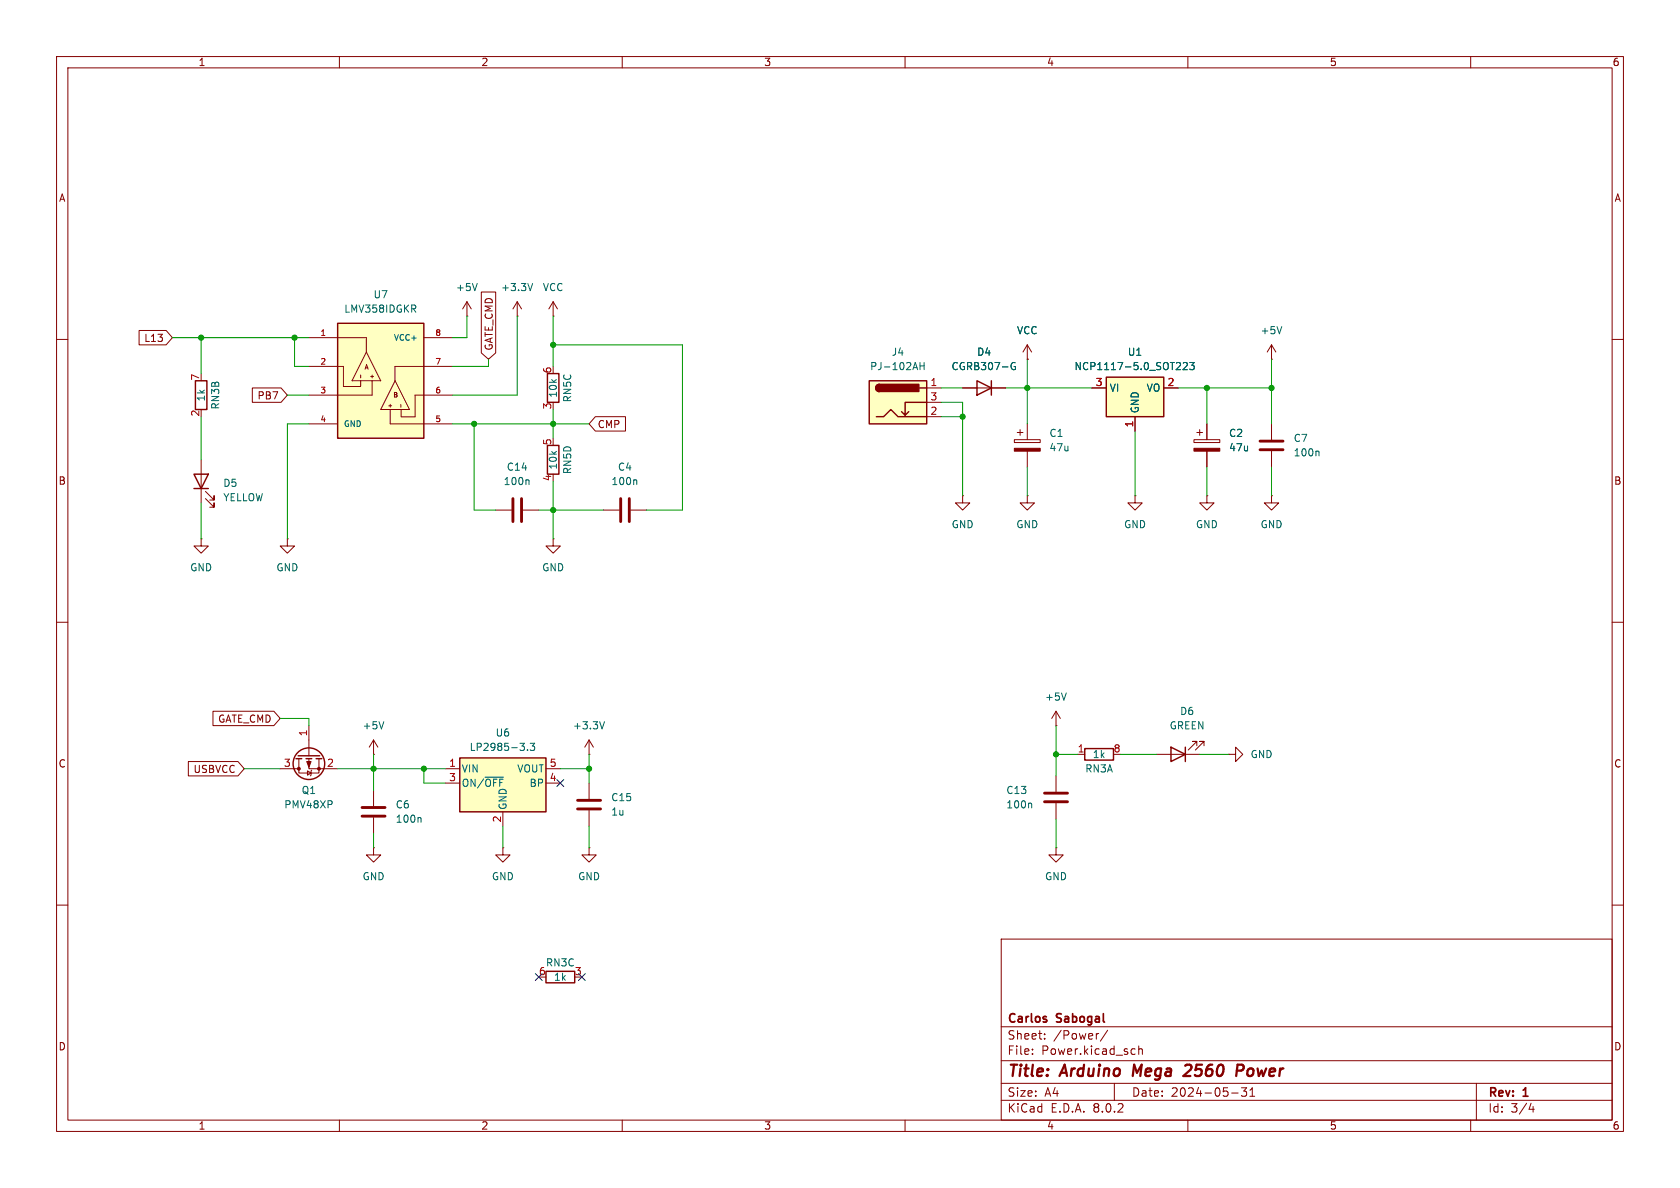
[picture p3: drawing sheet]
<svg xmlns="http://www.w3.org/2000/svg" width="297mm" height="210mm" viewBox="0 0 297 210" stroke-linecap="round" stroke-linejoin="round" font-family="sans-serif">
<g fill="none" stroke="#840000" stroke-width=".18">
<path d="M10 10h277v190h-277zM12 12h273v186h-273zM60 10v2M110 10v2M160 10v2M210 10v2M260 10v2M10 60h2M285 60h2M170.2 68.6h7.6M179.3 77.7h4.6v.5h-4.6zM179.8 76.5h1"/>
<path d="M180.3 75.9v1.1M181.6 74.9v2.8M181.6 79.8v2.8M211.1 77.7h4.5v.5h-4.5zM211.6 76.5h1M212.1 75.9v1.1M213.4 74.9v2.8M213.4 79.8v2.8M224.8 63.5h.1M224.8 61l-.8 1.2M224.8 61v2.5M224.8 74.9v2.8"/>
<path d="M224.8 79.8v2.8M224.8 61l.8 1.2M97.8 95.3v1.2h-1.3l1.3 1.3 1.3-1.3h-1.3M97.8 95.3h.1M170.2 87.6v1.3h1.2l-1.2 1.3-1.3-1.3h1.3M170.2 87.6h.1M181.6 87.6v1.3h1.3l-1.3 1.3-1.3-1.3h1.3M181.6 87.6h.1M10 110h2M285 110h2M49.5 135.9h3.3M52.8 134.1v2.6h3.6v-2.6"/>
<path d="M54.4 136.3l.6 .4-.6 .3zM54.6 134.1v1.8h5.1M54.6 128.3v5.3M55.1 136.1l-.1 .2v.7l-.1 .2M66 133.4h.1M66 130.8v2.6M66 139.7v2.8M66 130.8l-.7 1.3M66 130.8l.8 1.3M186.7 128.3h.1M186.7 125.7l-.8 1.3M186.7 125.7v2.6"/>
<path d="M186.7 137.2v2.8M186.7 125.7l.8 1.3M190.5 133.4h1.3M204.5 133.4h7.6M211.6 131.8v-.7h-.8h.8l-1.5 1.5M212.9 131.8v-.7h-.8h.8l-1.6 1.5M217.2 133.4h1.2v-1.3l1.3 1.3-1.3 1.2v-1.2M217.2 133.4h.1M10 160h2M66 144.5v2.8M186.7 149.9v1.2h1.3l-1.3 1.3-1.3-1.3h1.3M186.7 149.9h.1"/>
<path d="M186.7 142v2.8M285 160h2M177 166h108v32h-108zM60 198v2M110 198v2M160 198v2M177 194.5h108M177 191.5h108M177 187.5h108M177 181.5h108M182.5 186.3v.1M182.5 185.5v.1"/>
<path d="M184.7 183.6v.1M184.7 182.8v.1M194.2 182.7l-.2 .1M195.8 182.1l-1.3 2M197 191.5v3M200.2 185.4l.5 .1M200.7 186.3l-.5 .1M201.3 185.5l.2-.1 .4 .1 .1 .9M201.3 184.9v1.5M210 198v2M217.7 193.2h1.2M219.5 192.3h.9l-.5 .6 .4 .1v.7l-.2 .1h-.4l-.2-.1"/>
<path d="M221 193.8h.8M221 192.7l.4-.4v1.5M260 198v2M261 191.5v6.5M270.7 195l-.4 1.1h.9M271 195.6v1"/>
</g>
<path d="M200.5 188.2l-.2 2M210.3 188.2h-.5l-.3 .2M210.5 189.1l-1.3 1.1h1.2M218.7 189.3h.7a.55 .55 0 0 0 .5-.5 .55 .55 0 0 0-.3-.6h-.8l-.3 2" fill="none" stroke="#840000" stroke-width=".4"/>
<path d="M222.8 79.5h4M222.8 78h4M64 144.3h4.1M64 142.7h4.1M184.7 140.2h4M184.7 141.7h4" fill="none" stroke="#840000" stroke-width=".51"/>
<path d="M226.6 57.7l-.4 1.3M179.5 64.1a.59 .59 0 0 0-.8 .6 .59 .59 0 0 0 .8 .6v-.5h-.2M233 79.7l.2 .2v.7M67.9 127.6l-.5 1.2M188.5 122.5l-.4 1.3M74.3 144.5l.1 .2v.7M182.2 142l.2 .2v.6" fill="none" stroke="#006464" stroke-width=".18"/>
<g fill="#840000" stroke="#840000" stroke-width=".18">
<path d="M211.1 79.2h4.5v.6h-4.5z"/>
<path d="M179.3 79.2h4.6v.6h-4.6z"/>
<path d="M54.2 134.6h.8l-.4 1z"/>
<circle cx="56.4" cy="135.9" r=".25"/>
<circle cx="52.8" cy="135.9" r=".25"/>
</g>
<g fill="none" stroke="#840000" stroke-width=".25">
<path d="M96.8 78.7h2v5.1h-2zM96.8 66h2v5.1h-2zM172.7 67.3l2.6 1.3-2.6 1.3zM175.3 67.3v2.6M52.3 134.1h1M52.7 133.6h3.8M54.1 134.1h1M55.9 134.1h1M191.8 132.3h5v2.1h-5zM207 132.1l2.5 1.3-2.5 1.2zM209.5 132.1v2.5"/>
<circle cx="54.6" cy="135" r="2.79"/>
</g>
<path d="M81.3 134h15.2v9.5h-15.2z" fill="#ffffc2"/>
<path d="M81.3 134h15.2v9.5h-15.2z" fill="none" stroke="#840000" stroke-width=".25"/>
<path d="M181.6 63.5h.1M181.6 61l-.8 1.2M181.6 61v2.5M181.6 61l.8 1.2M78.7 135.9h2.6M78.7 138.4h2.6M96.5 135.9h2.6M96.5 138.4h2.6M88.9 143.5v2.6" fill="none" stroke="#840000" stroke-width=".18"/>
<path d="M85.8 137.4h3.2M91.9 131.4h.8l-.4 .5M92.6 131.9l.1 .2-.1 .5M93.3 132.5v.2M93.7 131.4h.8l-.4 .5 .4 .1v.5l-.2 .2-.6-.2" fill="none" stroke="#006464" stroke-width=".18"/>
<path d="M195.6 66.7h10.1v7h-10.1z" fill="#ffffc2"/>
<path d="M195.6 66.7h10.1v7h-10.1zM96.5 171.7h5.1v2h-5.1z" fill="none" stroke="#840000" stroke-width=".25"/>
<g fill="none" stroke="#840000" stroke-width=".18">
<path d="M193 68.6h2.6M200.7 73.7v2.5M205.7 68.6h2.6M35.6 95.3v1.2h1.2l-1.2 1.3-1.3-1.3h1.3M35.6 95.3h.1M50.8 95.3v1.2h1.3l-1.3 1.3-1.3-1.3h1.3M50.8 95.3h.1M200.7 87.6v1.3h1.2l-1.2 1.3-1.3-1.3h1.3M200.7 87.6h.1M213.4 87.6v1.3h1.2l-1.2 1.3-1.3-1.3h1.3M213.4 87.6h.1M224.8 87.6v1.3h1.3l-1.3 1.3-1.3-1.3h1.3"/>
<path d="M224.8 87.6h.1M66 149.9v1.2h1.3l-1.3 1.3-1.2-1.3h1.2M66 149.9h.1M88.9 149.9v1.2h1.3l-1.3 1.3-1.3-1.3h1.3M88.9 149.9h.1M104.1 149.9v1.2h1.3l-1.3 1.3-1.2-1.3h1.2M104.1 149.9h.1"/>
</g>
<path d="M207.9 65.3h.8M208.6 64.2v.4M209.2 64.2l.5-.1 .2 .3-.8 .9h.8M210.3 64.1h.8l-.4 .5 .4 .1v.5l-.2 .1-.6-.1" fill="none" stroke="#006464" stroke-width=".18"/>
<path d="M59.7 57.2h15.2v20.3h-15.2z" fill="#ffffc2"/>
<path d="M59.7 57.2h15.2v20.3h-15.2zM34.5 67.3h2.1v5.1h-2.1zM34.3 83.8h2.5l-1.2 2.6zM34.3 86.4h2.5" fill="none" stroke="#840000" stroke-width=".25"/>
<g fill="none" stroke="#840000" stroke-width=".18">
<path d="M54.6 59.7h10.2v2.5M74.9 59.7h5.1M82.5 55.9h.1M82.5 53.3l-.7 1.3M82.5 53.3v2.6M82.5 53.3l.8 1.3M91.4 55.9h.1M91.4 53.3l-.7 1.3M91.4 53.3v2.6M91.4 53.3l.8 1.3M97.8 55.9h.1M97.8 53.3l.8 1.3"/>
<path d="M97.8 53.3v2.6M97.8 53.3l-.8 1.3M54.6 64.8h6.1v3.5h3.1v-1M54.6 74.9h5.1M63.8 66.3v.5M64.8 62.2l2.5 5.1h-5.1zM65.5 66.5h.5M65.8 67.3v2.6h-11.2M65.8 66.3v.5M68.7 71.7h.5M69 72.4v2.5h11M69 71.5v.5"/>
<path d="M69.8 67.3l2.6 5.1h-5.1zM70.9 71.5v.5M80 64.8h-10.2v2.6M80 69.9h-6.6v3.8h-2.5v-1.3M35.6 81.3v7.6M36.3 88.1l1.5 1.6v-.8v.8h-.7M36.3 86.9l1.5 1.5v-.8v.8h-.7M87.6 90.2h2.8M92.5 90.2h2.7M104.1 133.4h.1M104.1 130.8l-.7 1.3M104.1 130.8v2.6"/>
<path d="M104.1 130.8l.8 1.3"/>
</g>
<path d="M73.1 54.6l.4 .6M73.4 54v.5M84.4 50.1l-.5 1.3M94.2 50.1l-.5 1.3M93.3 84.8l.2 .2v.7M106.9 127.6l-.5 1.2" fill="none" stroke="#006464" stroke-width=".18"/>
<path d="M90.7 88.1v4.1M92.2 88.1v4.1" fill="none" stroke="#840000" stroke-width=".51"/>
<path d="M153.7 67.3h10.1v7.6h-10.1z" fill="#ffffc2"/>
<path d="M153.7 67.3h10.1v7.6h-10.1zM154.9 73.7h1.3l1.3-1.3 1.2 1.3h5.1M155.4 67.9a.64 .64 0 0 0-.6 .7 .64 .64 0 0 0 .6 .6M160.7 72.8l-.7 .6M162.6 68.6h1.2M163.8 71.1h-3.8v2.3l-.6-.6" fill="none" stroke="#840000" stroke-width=".25"/>
<g fill="#840000" stroke="#840000" stroke-width=".25">
<path d="M155 68.1l.4-.2v1.3a.63 .63 0 0 1-.5-.4 .63 .63 0 0 1 .1-.7z"/>
<path d="M155.4 67.9h7v1.3h-7z"/>
</g>
<g fill="none" stroke="#840000" stroke-width=".18">
<path d="M24.6 58.4h4.8l1.1 1.3-1.1 1.3h-4.8zM85.1 51.6h2.5v10.8l-1.2 1.1-1.3-1.1zM44.6 68.6h5.1l1.1 1.3-1.1 1.2h-5.1zM105.3 73.7h5.3v2.5h-5.3l-1.2-1.3zM163.8 68.6h2.6M163.8 73.7h2.6M163.8 71.1h2.6M170.2 68.6h2.5M175.3 68.6h2.5M181.6 63.5h.1M193 68.6h2.6M200.7 73.7v2.5"/>
<path d="M205.7 68.6h2.6M213.4 74.9v2.8M213.4 79.8v2.8M106.7 90.2h2.8M111.5 90.2h2.8M33.3 134.6h8.8l1.1 1.3-1.1 1.3h-8.8zM37.7 125.7h10.7l1.1 1.3-1.1 1.3h-10.7zM104.1 138.4v2.8M104.1 143.3v2.8"/>
</g>
<path d="M162.7 64.1v1.2M162.7 64.7h.7M163.4 64.1v1.2M179.5 64.1a.59 .59 0 0 0-.8 .6 .59 .59 0 0 0 .8 .6v-.5h-.2M207.9 65.3h.8M208.6 64.2v.4M209.2 64.2l.5-.1 .2 .3-.8 .9h.8M210.3 64.1h.8l-.4 .5 .4 .1v.5l-.2 .1-.6-.1M112.4 84.8l.2 .2v.7" fill="none" stroke="#006464" stroke-width=".18"/>
<path d="M109.7 88.1v4.1M111.3 88.1v4.1M102.1 141.5h4.1M102.1 143h4.1" fill="none" stroke="#840000" stroke-width=".51"/>
<g fill="none" stroke="#009600" stroke-width=".18">
<path d="M30.5 59.7h24.1M35.6 59.7v6.3M52.1 59.7v5.1h2.5M82.5 55.9v3.8h-2.5M91.4 55.9v14h-11.4M97.8 55.9v8.9M35.6 73.7v7.6M50.8 69.9h3.8M54.6 74.9h-3.8v20.4M80 74.9h24.1M83.8 74.9v15.3h3.8M86.4 63.5v1.3h-6.4"/>
<path d="M97.8 61h22.8v29.2h-6.3M97.8 72.4v5.1M166.4 68.6h3.8M166.4 73.7h3.8M166.4 71.1h3.8v16.5M177.8 68.6h15.2M181.6 63.5v11.4M200.7 76.2v11.4M208.3 68.6h16.5M213.4 68.6v6.3M224.8 63.5v11.4M35.6 88.9v6.4"/>
<path d="M95.2 90.2h11.5M97.8 85.1v10.2M181.6 82.6v5M213.4 82.6v5M224.8 82.6v5M43.2 135.9h6.3M49.5 127h5.1v1.3M59.7 135.9h19M66 133.4v6.3M74.9 135.9v2.5h3.8M99.1 135.9h5M104.1 133.4v5"/>
<path d="M186.7 133.4h3.8M186.7 128.3v8.9M198.1 133.4h6.4M212.1 133.4h5.1M66 147.3v2.6M88.9 146.1v3.8M104.1 146.1v3.8M186.7 144.8v5.1"/>
</g>
<path d="M98.5 137.8l1.2 1.2M99.7 137.8l-1.2 1.2M94.6 172.1l1.3 1.2M95.9 172.1l-1.3 1.2M102.3 172.1l1.2 1.2M103.5 172.1l-1.2 1.2" fill="none" stroke="#000084" stroke-width=".18"/>
<g fill="#009600" stroke="#009600" stroke-width=".18">
<circle cx="213.4" cy="68.6" r=".46"/>
<circle cx="224.8" cy="68.6" r=".46"/>
<circle cx="186.7" cy="133.4" r=".46"/>
<circle cx="181.6" cy="68.6" r=".46"/>
<circle cx="83.8" cy="74.9" r=".46"/>
<circle cx="66" cy="135.9" r=".46"/>
<circle cx="74.9" cy="135.9" r=".46"/>
<circle cx="97.8" cy="90.2" r=".46"/>
<circle cx="52.1" cy="59.7" r=".46"/>
<circle cx="35.6" cy="59.7" r=".46"/>
<circle cx="97.8" cy="61" r=".46"/>
<circle cx="104.1" cy="135.9" r=".46"/>
<circle cx="97.8" cy="74.9" r=".46"/>
<circle cx="170.2" cy="73.7" r=".46"/>
</g>
<g font-size="2.8" fill="#840000">
<text x="178" y="190.9">Title:</text>
<text x="187.7" y="190.9">Arduino</text>
<text x="201.1" y="190.9">Mega</text>
<text x="211.1" y="190.9">2560</text>
<text x="221" y="190.9">Power</text>
</g>
<g font-size="2.1" fill="#840000">
<text x="178" y="184">Sheet:</text>
<text x="178" y="181.2">Carlos</text>
<text x="186.2" y="184">/Power/</text>
<text x="186.9" y="181.2">Sabogal</text>
<text x="178" y="186.7">File:</text>
<text x="184.1" y="186.7">Power.kicad_sch</text>
<text x="178" y="196.9">KiCad</text>
<text x="178" y="194.1">Size:</text>
<text x="184.7" y="194.1">A4</text>
<text x="185.7" y="196.9">E.D.A.</text>
<text x="193.3" y="196.9">8.0.2</text>
<text x="200" y="194.1">Date:</text>
<text x="207" y="194.1">2024-05-31</text>
<text x="263" y="194.3">Rev:</text>
<text x="263" y="196.9">Id:</text>
<text x="267.1" y="196.9">3/4</text>
<text x="269.4" y="194.3">1</text>
</g>
<g font-size="1.8" fill="#840000">
<text x="35" y="11.9">1</text>
<text x="85" y="11.9">2</text>
<text x="135" y="11.9">3</text>
<text x="185" y="11.9">4</text>
<text x="235" y="11.9">5</text>
<text x="285" y="11.9">6</text>
<text x="10.3" y="35.9">A</text>
<text x="285.3" y="35.9">A</text>
<text x="25.4" y="60.6">L13</text>
<text x="87.3" y="62.1" transform="rotate(-90 87.3 62.1)">GATE_CMD</text>
<text x="45.4" y="70.8">PB7</text>
<text x="105.6" y="75.9">CMP</text>
<text x="10.3" y="85.9">B</text>
<text x="285.3" y="85.9">B</text>
<text x="38.5" y="128">GATE_CMD</text>
<text x="10.3" y="135.9">C</text>
<text x="34.1" y="136.8">USBVCC</text>
<text x="285.3" y="135.9">C</text>
<text x="10.3" y="185.9">D</text>
<text x="285.3" y="185.9">D</text>
<text x="35" y="199.9">1</text>
<text x="85" y="199.9">2</text>
<text x="135" y="199.9">3</text>
<text x="185" y="199.9">4</text>
<text x="235" y="199.9">5</text>
<text x="285" y="199.9">6</text>
</g>
<g font-size="1.8" fill="#006464">
<text x="65.9" y="52.9">U7</text>
<text x="80.5" y="51.7">+5V</text>
<text x="88.5" y="51.7">+3.3V</text>
<text x="95.9" y="51.7">VCC</text>
<text x="60.8" y="55.5">LMV358IDGKR</text>
<text x="179.7" y="59.3">VCC</text>
<text x="222.8" y="59.3">+5V</text>
<text x="153.7" y="65.6">PJ-102AH</text>
<text x="157.6" y="63.1">J4</text>
<text x="168.1" y="65.6">CGRB307-G</text>
<text x="172.6" y="63.1">D4</text>
<text x="189.9" y="65.6">NCP1117-5.0_SOT223</text>
<text x="199.3" y="63.1">U1</text>
<text x="36.4" y="71.1" transform="rotate(-90 36.4 71.1)">1k</text>
<text x="98.7" y="70.4" transform="rotate(-90 98.7 70.4)">10k</text>
<text x="101.2" y="71.2" transform="rotate(-90 101.2 71.2)">RN5C</text>
<text x="196.1" y="69.4">VI</text>
<text x="202.6" y="69.4">VO</text>
<text x="39" y="72.5" transform="rotate(-90 39 72.5)">RN3B</text>
<text x="185.4" y="77.4">C1</text>
<text x="201.5" y="73.2" transform="rotate(-90 201.5 73.2)">GND</text>
<text x="217.2" y="77.4">C2</text>
<text x="89.5" y="83.4">C14</text>
<text x="98.7" y="83.1" transform="rotate(-90 98.7 83.1)">10k</text>
<text x="101.2" y="83.9" transform="rotate(-90 101.2 83.9)">RN5D</text>
<text x="109.1" y="83.4">C4</text>
<text x="185.4" y="80">47u</text>
<text x="217.2" y="80">47u</text>
<text x="228.6" y="78.3">C7</text>
<text x="228.6" y="80.9">100n</text>
<text x="39.4" y="86.3">D5</text>
<text x="39.4" y="88.8">YELLOW</text>
<text x="88.9" y="86">100n</text>
<text x="108" y="86">100n</text>
<text x="168.1" y="93.6">GND</text>
<text x="179.6" y="93.6">GND</text>
<text x="198.6" y="93.6">GND</text>
<text x="211.3" y="93.6">GND</text>
<text x="222.8" y="93.6">GND</text>
<text x="33.5" y="101.2">GND</text>
<text x="48.8" y="101.2">GND</text>
<text x="95.8" y="101.2">GND</text>
<text x="184.7" y="124.1">+5V</text>
<text x="64" y="129.1">+5V</text>
<text x="87.5" y="130.4">U6</text>
<text x="101.2" y="129.1">+3.3V</text>
<text x="206.7" y="129.1">GREEN</text>
<text x="208.5" y="126.6">D6</text>
<text x="81.5" y="136.8">VIN</text>
<text x="82.9" y="132.9">LP2985-3.3</text>
<text x="91.3" y="136.8">VOUT</text>
<text x="191.8" y="136.8">RN3A</text>
<text x="193.1" y="134.2">1k</text>
<text x="221" y="134.2">GND</text>
<text x="50.2" y="143.1">PMV48XP</text>
<text x="53.2" y="140.6">Q1</text>
<text x="69.9" y="143.1">C6</text>
<text x="81.5" y="139.3">ON/~{OFF}</text>
<text x="89.8" y="143.3" transform="rotate(-90 89.8 143.3)">GND</text>
<text x="93.5" y="139.3">BP</text>
<text x="108" y="141.8">C15</text>
<text x="177.8" y="143.1">100n</text>
<text x="177.8" y="140.6">C13</text>
<text x="69.9" y="145.6">100n</text>
<text x="108" y="144.4">1u</text>
<text x="64" y="155.8">GND</text>
<text x="86.9" y="155.8">GND</text>
<text x="102.1" y="155.8">GND</text>
<text x="184.7" y="155.8">GND</text>
<text x="96.4" y="171">RN3C</text>
<text x="97.8" y="173.6">1k</text>
<text x="101.5" y="172.5">3</text>
</g>
<g font-size="1.8" fill="#a90000">
<text x="35.3" y="67.4" transform="rotate(-90 35.3 67.4)">7</text>
<text x="97.5" y="66.1" transform="rotate(-90 97.5 66.1)">6</text>
<text x="164.4" y="68.3">1</text>
<text x="164.4" y="70.9">3</text>
<text x="193.6" y="68.3">3</text>
<text x="206.3" y="68.3">2</text>
<text x="35.3" y="73.7" transform="rotate(-90 35.3 73.7)">2</text>
<text x="97.5" y="72.5" transform="rotate(-90 97.5 72.5)">3</text>
<text x="164.4" y="73.4">2</text>
<text x="200.4" y="75.6" transform="rotate(-90 200.4 75.6)">1</text>
<text x="97.5" y="78.8" transform="rotate(-90 97.5 78.8)">5</text>
<text x="97.5" y="85.2" transform="rotate(-90 97.5 85.2)">4</text>
<text x="54.4" y="130.2" transform="rotate(-90 54.4 130.2)">1</text>
<text x="50.1" y="135.6">3</text>
<text x="57.7" y="135.6">2</text>
<text x="79.3" y="135.6">1</text>
<text x="97.1" y="135.6">5</text>
<text x="190.4" y="133.1">1</text>
<text x="196.8" y="133.1">8</text>
<text x="79.3" y="138.2">3</text>
<text x="97.1" y="138.2">4</text>
<text x="88.6" y="145.5" transform="rotate(-90 88.6 145.5)">2</text>
<text x="95.2" y="172.5">6</text>
</g>
<g font-size="1.4" fill="#a90000">
<text x="56.5" y="59.4">1</text>
<text x="76.9" y="59.4">8</text>
<text x="56.5" y="64.5">2</text>
<text x="76.9" y="64.5">7</text>
<text x="56.5" y="69.6">3</text>
<text x="76.9" y="69.6">6</text>
<text x="56.5" y="74.7">4</text>
<text x="76.9" y="74.7">5</text>
</g>
<g font-size="1.4" fill="#006464">
<text x="69.5" y="60.4">VCC+</text>
<text x="60.7" y="75.7">GND</text>
</g>
<g font-size="1.1" fill="#840000">
<text x="64.3" y="65.5">A</text>
<text x="69.4" y="70.5">B</text>
</g>
</svg>
